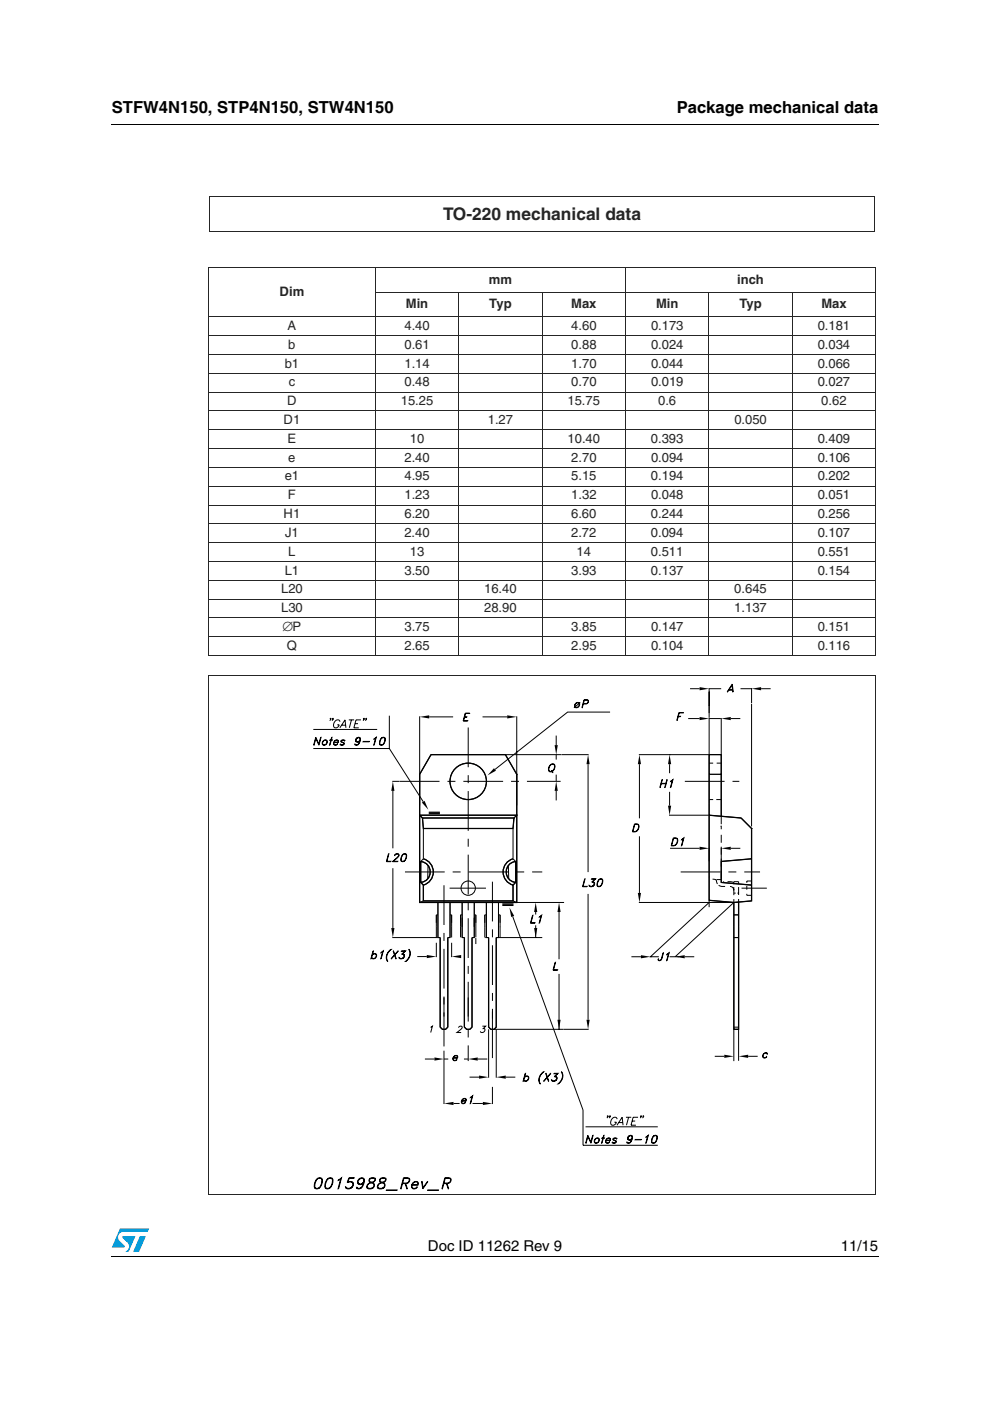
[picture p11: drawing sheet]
<svg xmlns="http://www.w3.org/2000/svg" width="210mm" height="297mm" viewBox="0 0 210 297" stroke-linecap="round" stroke-linejoin="round" font-family="sans-serif">
<g fill="#009ad9">
<path d="M29.7 262.1h1.2l-1.4 3.3h-1.3z"/>
<path d="M25.4 260.5h6.2l-.3 .7h-5.1a1.13 1.13 0 0 0-1.1 .7 1.13 1.13 0 0 0 .3 1.2l1 1v.3l-2.7 .1z"/>
<path d="M26 262.1h2.7l-1.4 3.3h-.7a1.18 1.18 0 0 0 .5-1.9l-1.1-1.1z"/>
</g>
<path d="M23.6 26.2l.1 .2zM23.6 266.3l.1 .1z" fill="#000"/>
<path d="M23.7 26.3h162.6M23.7 266.3h162.6" fill="none" stroke="#000" stroke-width=".21"/>
<path d="M43.7 36.1h142.5v220.7h-142.5z" fill="#fff"/>
<g fill="none" stroke="#252525" stroke-width=".21">
<path d="M44.2 56.7h141.5M44.2 56.8v10.3M44.4 41.7h141.1M44.4 49.1h141.1M44.4 41.8v7.2M79.6 56.7v82.4M132.6 56.7v82.4M185.4 41.8v7.2M185.7 56.8v10.3M44.2 67.2h141.5M44.2 71.2h141.5M44.2 75.2h141.5"/>
<path d="M44.2 79.1h141.5M44.2 67.2v71.7M79.5 62h106.2M97.3 61.9v77.2M114.9 61.9v77.2M150.3 61.9v77.2M168 61.9v77.2M185.7 67.2v71.7M44.2 83.1h141.5M44.2 87.1h141.5M44.2 91.1h141.5M44.2 95.1h141.5"/>
<path d="M44.2 99.1h141.5M44.2 103.1h141.5M44.2 107.1h141.5M44.2 111.1h141.5M44.2 115.1h141.5M44.2 119h141.5M44.2 123h141.5M44.2 127h141.5M44.2 131h141.5M44.2 135h141.5M44.2 139h141.5M44.2 143.3h141.5"/>
<path d="M44.2 143.4v109.7M185.6 143.4v109.7M44.2 253.2h141.5"/>
</g>
<path d="M66.4 145h97v107.4h-97z" fill="#fff"/>
<g fill="none" stroke="#000" stroke-width=".21">
<path d="M66.4 154.7h13.6M66.4 158.7h16.1l7.2 11.3M67 156.3l.6 1.5 .5-1.5-.5 1.7-.6-1.4-.5 1.4zM68.5 157.1a.5 .5 0 0 1 .8-.1 .5 .5 0 0 1-.1 .8 .5 .5 0 0 1-.8 .1 .5 .5 0 0 1 .1-.8zM68.6 157.1l.5-.1a.53 .53 0 0 1 .1 .7 .53 .53 0 0 1-.8 .1zM69.9 156.9h.6zM70 152.4h.2zM70.2 152.4l-.3 .4M70.3 156.3l-.4 1.7zM70.5 152.4h.1zM70.6 152.4l-.2 .4M70.8 157.4l.1 .4a.46 .46 0 0 0 .7-.1 .44 .44 0 0 1-.6 .3 .44 .44 0 0 1-.2-.6l.5-.5 .4 .1v.4h-.9"/>
<path d="M71 157.1l.5-.1 .2 .2-.1 .2h-.8zM72.1 154.3l1.1-1.7 .1 1.7M72.1 153a.66 .66 0 0 0-.7-.4 .66 .66 0 0 0-.6 .7l-.1 .4a.58 .58 0 0 0 .5 .7 .58 .58 0 0 0 .6-.5l.1-.2h-.4M72.2 157.8h.7M72.3 157.2l.7 .3v.3a.52 .52 0 0 1-.9 0l.1 .1M72.4 157h.7M72.5 153.8h.8M72.5 157l-.1 .3M72.9 157.5l-.1 .4M73 157l.1 .1a.45 .45 0 0 0-.4-.2 .45 .45 0 0 0-.4 .4l.6 .3M74 152.6h1.1M74.5 152.6l-.4 1.7"/>
<path d="M75.3 153.4h.6M75.3 157.8h.6M75.4 157l.4 .3 .5-.3M75.5 156.7l.5-.3 .3 .1 .1 .2M75.9 156.4a.59 .59 0 0 0-.4 .7l.2 .2M76.1 156.4a1.04 1.04 0 0 1-.3 1.5M76.3 157.1l-.5 .3a.55 .55 0 0 1-.3-.9 .55 .55 0 0 1 .9 .1v.3a1.07 1.07 0 0 1-.9 1.1l-.3-.2 .1 .1M76.3 156.9l-.4 .4M76.5 152.6h-1l-.5 1.7h1.1M77 157.2h1.3zM77.1 152.4h.1zM77.2 152.4l-.2 .4"/>
<path d="M77.6 152.4h.1zM77.7 152.4l-.3 .4M79.3 156.6l.5-.3-.6 1.7 .5-1.5zM80.6 157.8h.6M80.9 156.5h.7M81 156.4h.6a1.01 1.01 0 0 1 0 1.1 1.01 1.01 0 0 1-1.1 .4v-.6zM81 156.4l-.4 .6v.9M81.5 156.4a1.39 1.39 0 0 1-.4 1.5M82.5 151.7v7M89 151.9v39.4M91 152h5.1M98.5 152h.5l-.5 .1"/>
<path d="M98.6 151.2h1l-.9 .1-.4 1.5 .9 .1h-1zM102.3 152h5.2M109.6 151.9v20.9M117.9 156v2M122 149.2a.5 .5 0 0 1 .8-.2 .5 .5 0 0 1-.1 .8 .5 .5 0 0 1-.8 .2 .5 .5 0 0 1 .1-.8zM122.1 149.2l.5-.2a.53 .53 0 0 1 .1 .8 .53 .53 0 0 1-.8 0zM123 148.9l-1.3 1.2M123.7 149.2h.6a.41 .41 0 0 0 .4-.3 .41 .41 0 0 0-.2-.5h-.6l-.5 1.7 .4-1.7h.9l.1 .3-.2 .4-.3 .2h-.6M129.4 151h-9.1l-15.4 12.1M143.8 151.9h.5l-.5 .1M143.9 151.1h1h-.9l-.5 1.7zM145.9 152.4h2.4"/>
<path d="M146.3 146h2M150.4 146h2.5M150.4 152.4h2.4M150.4 145.9v46.4M152.9 152.2v20.9M154.4 146.3h1M154.5 146.2h.8M154.9 152.4h2.1M155.3 145l.2 1.7-.3-1.4-1 1.4zM157 146h2.5M159.4 145.9v3.2M159.4 149.3v25.9"/>
<path d="M161.4 146h2M83.2 165.7h1.5M83.3 167.7v12.2M89.6 173.4l-.6-.6h20.6v18.5l-.8-.3M89.6 173.4h19.4l-.2 2.3M89.6 173.4l.2 2.3M89.8 175.7v6.4M89.8 175.7h19M107.2 160l2.4 4.2M108.8 175.7v6.4M109.6 164.2h.1M109.6 172.8h.1"/>
<path d="M116.7 162.2a.59 .59 0 0 1 .9 0 1.03 1.03 0 0 1-1.1 1.4l-.2-.6zM116.8 162.1h.7a.92 .92 0 0 1-.1 1 .92 .92 0 0 1-.9 .4 1.06 1.06 0 0 1 .3-1.4zM116.9 163.4l.4 .4zM117.9 160v1.1M117.9 164.2v1.4M117.9 167.7v2M124.7 162v22.9M124.8 160h-33.4l-2.4 4.2M134.5 174.7h.6a.93 .93 0 0 1 .4 1 .93 .93 0 0 1-.9 .7h-.5zM134.6 174.8h.5a.85 .85 0 0 1 .3 .9 .85 .85 0 0 1-.7 .6h-.5zM135.5 160h14.8M135.6 162v11.5"/>
<path d="M135.6 177.3v12M140.2 166.2h1M140.2 166.1h1M140.4 165.3l-.5 1.7zM141.4 165.3l-.5 1.7zM141.8 172.8h8.5M142 160h.1M142 162v1.9M142 167.9v2.9M142.1 179.9h6.2M142.2 165.6l.5-.3-.6 1.7 .5-1.6zM142.8 177.7h.5a.93 .93 0 0 1 .4 1 .93 .93 0 0 1-.8 .6h-.6z"/>
<path d="M142.8 177.7h.5a.85 .85 0 0 1 .3 .9 .85 .85 0 0 1-.7 .7h-.5zM144.5 178l.5-.3-.5 1.6 .4-1.5zM150.4 172.8l6.7 .6 2.3 2.3v15.3l-3.8 .3M150.4 161.8h.8M150.4 169.5h.8M151.9 169.5h1M152 161.8h.9M152.9 179.7v7.4l6.5 .6M154.9 179.9h2.1M159.4 175.7h.1M82.4 181l-.4 1.6 .9 .1h-1zM83.2 198.8h10.1"/>
<path d="M83.3 184.1v12.7M83.3 182.6h1.1l-1.2 .1 .9-.8 .4-.6-.1-.2h-.4l-.4 .3a.52 .52 0 0 1 .5-.4 .52 .52 0 0 1 .5 .3l-.4 .6-.9 .8M85.1 182.5h.6M85.5 181.2h.6M85.5 181.1h.6a1.01 1.01 0 0 1 0 1.1 1.01 1.01 0 0 1-1 .4v-.9zM85.6 181.1l-.4 .6v.9M86 181.1v.9l-.4 .6M89 191.3h30.6M89.2 182.7v4.4l.6 .6M89.2 182.7a2.22 2.22 0 0 1 2 2.2 2.22 2.22 0 0 1-2 2.2M89.8 187.7v3.3M89.8 191h19"/>
<path d="M89.8 191l-.8 .3M89.8 182.1l-.6 .6M89.8 182.1a2.9 2.9 0 0 1 2.1 2.8 2.9 2.9 0 0 1-2.1 2.8M90.8 183.5l-.1 2.8M92.5 199.9v3M92.9 194h-.4v4.8M93.3 198.8v19l.5 .4h.7l.4-.4v-19M93.3 198.8h-.4v-7.5v7.5M95.4 194h.4v4.8M95.4 191.3v7.5h-.5h.5zM95.8 199.9v3M98 194h-.4v4.7"/>
<path d="M98.5 198.8h-.5v-7.5v7.5h.5v19l.4 .4h.7l.5-.4v-19M100.6 194h.3v4.7M100.6 191.3v7.5h-.5h.5zM100.9 198.9v1.3M102.8 198.8h.1M103.1 191.3v7.5h.5M103.1 194h-.3v4.7M103.6 198.8v19l.5 .4h20.7M105.2 198.8v19l-.4 .4M105.2 198.8h9.8M105.2 198.8h.5v-7.5v7.5M105.7 194h.3v4.8"/>
<path d="M107.8 183.5l.1 2.8M108.7 194.3l14.9 41v7.5h15.9M108.8 187.7v3.3M108.8 182.1l.5 .6M108.8 182.1a2.9 2.9 0 0 0-2.1 2.8 2.9 2.9 0 0 0 2.1 2.8M109.3 182.7v4.4l-.5 .6M109.3 182.7a2.22 2.22 0 0 0-2 2.2 2.22 2.22 0 0 0 2 2.2M112.9 194l-.3 1.6 .8 .1h-.9zM113.6 193.4v.5M113.6 196.2v2.6M114.4 194.4l.4-.4-.5 1.7 .4-1.5zM118.5 193.1v10.3"/>
<path d="M124 186.3l-.4 1.6 .9 .1h-1zM124.7 189.5v26.7M124.9 187.8l.2 .1M125.6 187a.41 .41 0 0 1 .4 .1 .41 .41 0 0 1 .1 .4 .63 .63 0 0 1-.6 .5 .63 .63 0 0 1-.6-.3h.1a.49 .49 0 0 0 .7 .1l.3-.2M125.8 187l.2 .2a.58 .58 0 0 1-.5 .7M126.2 186.4l-.8-.1h.9l-.8 .7M126.2 186.3l-.7 .7 .4 .1 .1 .3M126.7 187.8h.6M127.1 186.5h.6M127.1 186.4h.6a1.01 1.01 0 0 1 0 1.1 1.01 1.01 0 0 1-1 .4v-.9zM127.2 186.4l-.3 .2a1.39 1.39 0 0 0-.1 1.3M127.6 186.4a1.39 1.39 0 0 1-.4 1.5"/>
<path d="M135.5 191.3h20.9M150.4 191.3l-12.5 11.6h1.8M150.4 190.9l5.2 .4M151.9 186.7h.1M151.9 186.5h1M155.6 191.3l-12.4 11.6M155.6 191.3v33.7M156.6 191.3v33.6M156.6 198.8h-1M156.6 194h-1M158.3 189.5v.3h1.1M158.3 187.8v.8"/>
<path d="M159.4 186.8h-1.1v.4M159.4 182.1l-6.5 .5M79 202.4a.5 .5 0 0 1 .7-.1 .5 .5 0 0 1 0 .8l-.2 .1a.43 .43 0 0 1-.7-.1 .56 .56 0 0 0 .8 0 .56 .56 0 0 0 0-.8zM79.1 201.6l-.5 1.7zM80.8 201.9l.5-.3-.6 1.7 .4-1.5zM82.7 201.5l.3-.2a1.9 1.9 0 0 0-.7 2.6 1.56 1.56 0 0 1 .4-2.4zM83.3 201.6l.7 1.7zM84.4 201.6l-1.5 1.7zM84.6 203.1l.2 .1M85.3 202.3a.41 .41 0 0 1 .4 .1 .41 .41 0 0 1 .1 .4 .63 .63 0 0 1-.6 .5 .63 .63 0 0 1-.6-.3h.1a.49 .49 0 0 0 .7 .1l.3-.2M85.5 202.3l.2 .2a.59 .59 0 0 1-.5 .7M85.9 201.7l-.8-.1h.9l-.8 .7"/>
<path d="M85.9 201.6l-.7 .7 .4 .1 .1 .3M86.6 201.3a1.68 1.68 0 0 1-.6 2.6 1.9 1.9 0 0 0 .6-2.6zM88.5 202.8h2M91.3 217.8l.4-.2-.4 1.3M94.1 211.5v4M97.2 217.9a.41 .41 0 0 1 .4-.3 .41 .41 0 0 1 .4 .2l-1.1 1.1h.9M99.3 211.5v4M102.3 217.6h.7l-.5 .5h.2a.49 .49 0 0 1-.1 .7 .49 .49 0 0 1-.7-.1M103.6 218.2v10.3M104.4 214.5v9.8M105.2 218.2v10.3M117.7 204l-.3 1.6 .8 .1h-.9z"/>
<path d="M118.5 206.5v11.7M133.9 202.9h2M137.9 202.9h.1M137.9 202.7v.1M140.6 202l-.3 1.3-.2 .3-.4 .1-.2-.4 .3 .3 .3-.1zM141.4 202.3l.5-.3-.6 1.7 .4-1.5zM142 202.9h2M143.2 202.7v.1M145.2 202.9h2M155.6 218.2h1M155.6 217.8h1M90.1 224.5h2"/>
<path d="M94.1 222.8v11.3M94.1 224.5h.9M96.1 224.3l.1 .4a.46 .46 0 0 0 .7-.1 .44 .44 0 0 1-.6 .3 .44 .44 0 0 1-.2-.6l.5-.5 .4 .1v.4h-.9M96.2 234h1.2M96.3 224l.5-.1 .2 .2-.1 .2h-.8zM97.9 233.4l.1 .4a.46 .46 0 0 0 .7-.1 .44 .44 0 0 1-.6 .3 .44 .44 0 0 1-.2-.6l.5-.5 .4 .1v.4h-.9M98.1 233.1l.5-.1 .2 .2-.1 .2h-.8zM98.4 224.5h.9M99.6 228.4h2M99.7 232.6l.5-.3-.5 1.7 .4-1.5zM100.2 234h2.2M101.3 224.5h2"/>
<path d="M104.4 230.4v3.7M107.2 228.4h2.1M111.2 228.4a.5 .5 0 0 1 .8-.2 .5 .5 0 0 1-.1 .8l-.2 .2a.43 .43 0 0 1-.6-.2 .56 .56 0 0 0 .8 0 .56 .56 0 0 0-.1-.8zM111.4 227.6l-.5 1.7zM115 227.4l.3-.2a1.9 1.9 0 0 0-.7 2.6 1.56 1.56 0 0 1 .4-2.4zM115.7 227.6l.7 1.7zM116.7 227.6l-1.5 1.7zM117 229l.2 .2M117.6 228.2a.53 .53 0 0 1 .5 .6 .53 .53 0 0 1-.6 .5l-.5-.1v-.3a.49 .49 0 0 0 .8 .2l.2-.3M117.8 228.3l.2 .1a.58 .58 0 0 1-.4 .8M118.2 227.6h-.7h.8l-.7 .7M118.3 227.6l-.8 .7 .5 .1 .1 .2"/>
<path d="M119 227.2a1.68 1.68 0 0 1-.7 2.6 1.9 1.9 0 0 0 .7-2.6zM124.2 238.9h15.3M128.8 236.6h.1zM128.9 236.6l-.2 .4M129.2 236.6h.2zM129.4 236.6l-.3 .4M130.8 238.6l1.1-1.7 .2 1.7M130.8 237.3a.66 .66 0 0 0-.7-.4 .66 .66 0 0 0-.5 .6l-.1 .4a.58 .58 0 0 0 .4 .7 .58 .58 0 0 0 .7-.4l.1-.3h-.4M131.2 238h.8M132.7 236.9h1.1M133.3 236.9l-.5 1.7M134 237.7h.7"/>
<path d="M135.3 236.9h-1.1l-.4 1.7h1M135.8 236.6h.2zM136 236.6l-.3 .4M136.3 236.6h.2zM136.5 236.6l-.3 .4M151.5 224h2.1M158.6 224h2M161.9 223.4l.2-.1a.43 .43 0 0 1 .7 .1l-.1 .1a.5 .5 0 0 0-.8 0 .5 .5 0 0 0 .1 .7l.5-.2a.44 .44 0 0 1-.5 .3 .44 .44 0 0 1-.3-.6zM66.8 251.8l.3 .2 .6-.2M67.3 249.9l.4-.1 .5 .1M67.3 249.8l.4-.1 .5 .1a1.77 1.77 0 0 1-.9 2.3l-.5-.1a1.95 1.95 0 0 1 .5-2.2zM67.4 249.8a2.03 2.03 0 0 0-.5 2.2"/>
<path d="M68.1 249.8a1.95 1.95 0 0 1-.6 2.2M69 251.8l.3 .2 .6-.2M69.5 249.9l.4-.1 .5 .1M69.6 249.8l.3-.1 .6 .1a1.77 1.77 0 0 1-1 2.3l-.5-.1a1.94 1.94 0 0 1 .6-2.2zM69.7 249.8a2.03 2.03 0 0 0-.6 2.2M70.4 249.8a1.95 1.95 0 0 1-.6 2.2M71.7 250.2l.7-.5-.6 2.4h-.1l.5-2.2-.5 .4zM73.3 251.7l.3 .3M74.5 250.6a.7 .7 0 0 1 .1 1.1l-.4 .3M74.9 251.1l-.2-.4-.3-.1-.8 .1 .4-1h1.1v.1h-1l-.4 .8a.77 .77 0 0 1 1.2 .3 .77 .77 0 0 1-.5 1.1 .73 .73 0 0 1-1.2-.4 .87 .87 0 0 0 1.5-.1M75.7 251.8l.3 .2 .6-.2M75.9 250.6l.1 .3 .3 .2 .5-.2 .3-.3"/>
<path d="M76 250.3l.3-.4 .4-.1 .4 .1 .1 .4M76.5 249.8a.82 .82 0 0 0-.6 1l.3 .3M76.9 249.8l.3 .2a2.54 2.54 0 0 1-.8 2M77.1 250.8a.73 .73 0 0 1-1.3 0 .84 .84 0 0 1 .4-.9 .84 .84 0 0 1 1.1 .1 1.61 1.61 0 0 1-1.4 2.1l-.3-.1v-.3l.1 .3M77.1 250.5l-.2 .3-.4 .3M77.8 251.7l.3 .3M78.4 249.9l.4-.1 .7 .1M78.5 249.8a.5 .5 0 0 0-.3 .5 .5 .5 0 0 0 .3 .4l.7 .2a.62 .62 0 0 1-.2 .9l-.3 .2-.8-.2a.97 .97 0 0 1 1.1-1.1l.2-.1a.64 .64 0 0 0 .4-.8l-.3-.1zM78.6 249.8l-.3 .5 .3 .3a.76 .76 0 0 1 .8 .7 .95 .95 0 0 1-.6 .8 .95 .95 0 0 1-1-.3 1.12 1.12 0 0 1 1.2-1.2 .58 .58 0 0 0 .5-.8M79.2 251.7l-.4 .3M80.1 251.7l.2 .3M80.7 249.9l.3-.1 .8 .1"/>
<path d="M80.7 249.8a.5 .5 0 0 0-.2 .5 .5 .5 0 0 0 .3 .4l.6 .2a.62 .62 0 0 1-.1 .9l-.4 .2-.7-.2a.97 .97 0 0 1 1-1.1l.3-.1a.64 .64 0 0 0 .3-.8l-.3-.1zM80.8 249.8l-.2 .5 .2 .3a.76 .76 0 0 1 .9 .7 .95 .95 0 0 1-.7 .8 .95 .95 0 0 1-1-.3 1.12 1.12 0 0 1 1.3-1.2 .58 .58 0 0 0 .4-.8M81.4 251.7l-.4 .3M81.9 252.3h2.3v.1h-2.3zM85.4 250.8h.8a.66 .66 0 0 0 .5-.9l-1.1-.1-.6 2.3h-.1l.7-2.4 1.2 .1a.74 .74 0 0 1-.7 1.1h-.8M85.9 250.9l.5 1.2-.4-1.2M87.4 251.2l.1 .6a.64 .64 0 0 0 .9-.2l.1 .1a.7 .7 0 0 1-1.1 .2 .7 .7 0 0 1 .1-1.1 .73 .73 0 0 1 1.2-.1l-.1 .6h-1.2M87.6 250.8a.57 .57 0 0 1 1 .1l-.1 .3h-1.1zM89.4 250.5h.1l.2 1.3 1-1.3-1.1 1.6zM90.7 252.3h2.3l-.1 .1h-2.2zM94.1 250.8h.8a.66 .66 0 0 0 .6-.9l-1.1-.1-.6 2.3h-.1l.6-2.4 1.2 .1a.74 .74 0 0 1-.6 1.1h-.8M94.7 250.9l.4 1.2-.3-1.2"/>
<path d="M124.6 240.7l.7 1.4 .4-1.4-.4 1.7-.7-1.5-.4 1.5zM126.2 241.5a.5 .5 0 0 1 .8-.1 .5 .5 0 0 1-.1 .7 .5 .5 0 0 1-.8 .2 .5 .5 0 0 1 .1-.8zM126.3 241.5l.5-.2a.53 .53 0 0 1 0 .8 .53 .53 0 0 1-.7 0zM127.6 241.3h.6zM128 240.7l-.5 1.7zM128.5 241.7v.5a.45 .45 0 0 0 .7-.1 .44 .44 0 0 1-.6 .3 .44 .44 0 0 1-.2-.7l.6-.4 .4 .1v.4h-.9M128.7 241.5l.5-.2 .2 .3-.1 .1h-.8zM129.8 242.2h.8M130 241.6l.6 .3 .1 .2a.52 .52 0 0 1-.9 0l.1 .2M130 241.4h.8M130.1 241.3v.4M130.6 241.9l-.2 .4"/>
<path d="M130.7 241.3l.1 .2a.45 .45 0 0 0-.5-.2 .45 .45 0 0 0-.3 .4l.6 .3M133 242.2h.6M133.1 241.3l.3 .4 .6-.4M133.2 241.1l.5-.3 .3 .1 .1 .2M133.6 240.8a.58 .58 0 0 0-.5 .7l.2 .2M133.8 240.8a1.05 1.05 0 0 1-.3 1.5M134 241.5l-.5 .2a.55 .55 0 0 1-.3-.8 .55 .55 0 0 1 .9 0v.4a1.06 1.06 0 0 1-.9 1.1l-.3-.3 .1 .2M134 241.3l-.4 .4M134.7 241.6h1.3zM137 241l.5-.3-.6 1.7 .4-1.5zM138.2 242.2h.7M138.6 240.9h.7"/>
<path d="M138.6 240.8h.7a1.01 1.01 0 0 1-.1 1.1 1.01 1.01 0 0 1-1 .4 1.39 1.39 0 0 1 .4-1.5zM138.7 240.8l-.2 .2a1.39 1.39 0 0 0-.2 1.3M139.2 240.8v.9l-.4 .6"/>
<circle cx="99.3" cy="165.7" r="3.9"/>
<circle cx="99.3" cy="188.3" r="1.52"/>
</g>
<g fill="none" stroke="#000" stroke-width=".21" stroke-dasharray="1.7 .8" stroke-linecap="butt">
<path d="M152.9 173.1v1.7l-.4 .4h.4v.6M152.9 177v9.3a.61 .61 0 0 0 .6 .6M92.5 194v2.5M95.8 194v2.5M97.6 194v2.5M100.9 194v2.5M102.8 194v2.5M106 194v2.5M152.1 187.4l-.4-.9-.9-.2-.4-.4M153.7 187.9h-.8l-.5-.2M154.3 186.9l1.3 .2M155.6 186.9v.6"/>
<path d="M155.6 186.9h1M155.6 189.4h.4M155.6 188.8a.81 .81 0 0 0-.8-.9M155.6 188.1v3.2M156.4 189.4h.2M156.6 186.9v.5M156.6 188.1v3.2"/>
</g>
<path d="M99.3 154.2v70.8M84.8 165.7h34.1M145.2 165.7h11.6M85.9 184.9h29.1M94.1 187.7v34.2M95.3 188.3h7.7M104.4 186.9v29.1M144.3 184.9h16.8M157.2 188.3h5.4" fill="none" stroke="#000" stroke-width=".21" stroke-dasharray="8.4 1.7 1.7 1.7" stroke-linecap="butt"/>
<path d="M109.6 172.8l-.6 .6M150.4 160h2.5M150.4 164.2h2.5" fill="none" stroke="#e3e3e3" stroke-width=".21"/>
<g fill="#000">
<path d="M89 152l2-.3v.6zM107.5 151.7l2.1 .3-2.1 .3zM117.6 158h.7l-.4 2zM148.3 145.7l2.1 .3-2.1 .4zM148.3 152l2.1 .4-2.1 .3zM152.9 152.4l2-.4v.7zM159.4 146l2-.3v.7zM83.3 165.7l.3 2h-.6zM89.4 170.2l.6-.4 .8 1.9zM104.7 162.9l.5 .5-1.8 1zM117.9 165.7l.4 2h-.7zM124.7 160l.3 2h-.7z"/>
<path d="M135.6 160l.3 2h-.7zM141.6 170.8h.7l-.3 2zM142 160l.3 2h-.7zM148.3 179.5l2.1 .4-2.1 .3zM152.9 179.9l2-.4v.7zM83 196.8h.6l-.3 2zM108 192.4l1 1.8-.6 .2zM113.6 191.3l.3 2.1h-.7zM113.2 196.8h.7l-.3 2zM118.5 191.3l.4 2.1h-.7zM135.2 189.3h.7l-.3 2zM90.5 202.5l2 .3-2 .3z"/>
<path d="M95.8 202.8l2-.3v.6zM118.2 216.2h.7l-.4 2zM124.3 216.2h.7l-.3 2zM135.9 202.5l2 .4-2 .3zM143.2 202.9l2-.4v.7zM92.1 224.2l2 .3-2 .4zM94.1 234l2.1-.4v.7zM99.3 224.5l2-.3v.7zM101.6 228l2 .4-2 .3zM102.4 233.6l2 .4-2 .3zM105.2 228.4l2-.4v.7zM153.6 223.6l2 .4-2 .3z"/>
<path d="M156.6 224l2-.4v.7z"/>
</g>
<g fill="none" stroke="#000" stroke-width=".27">
<path d="M91.4 160l-2.4 4.2v8.6h20.6v18.5h-20.6v-18.5l.6 .6h19.4l.6-.6v-8.6l-2.4-4.2zM89.6 173.4l.2 2.3h19l.2-2.3M90.9 172.5h2.4M90.9 172.2h2.4M150.4 172.8l6.7 .6 2.3 2.3v15.3l-3.8 .3-5.2-.4v-30.9h2.5v13.1M150.4 164.2h2.5M89.2 187.1a2.23 2.23 0 0 0 2-2.2 2.23 2.23 0 0 0-2-2.2v4.4l.6 .6M89.8 182.1a2.9 2.9 0 0 1 2.1 2.8 2.9 2.9 0 0 1-2.1 2.8M89.8 187.7v3.3h19v-3.3M93.3 198.8v19l.5 .4h.7l.4-.4v-19M98.5 198.8v19l.4 .4h.7l.5-.4v-19M103.6 198.8v19l.5 .4h.7l.4-.4v-19"/>
<path d="M106.5 191.7h2.4M106.5 192h2.4M108.8 182.1a2.9 2.9 0 0 0-2.1 2.8 2.9 2.9 0 0 0 2.1 2.8M109.3 187.1a2.23 2.23 0 0 1-1.9-2.2 2.23 2.23 0 0 1 1.9-2.2v4.4l-.5 .6M156.6 191.3v26.9h-1v-26.9M159.4 182.1l-6.5 .5v4.5l6.5 .6"/>
<circle cx="99.3" cy="165.7" r="3.9"/>
</g>
<text font-size="3.7" fill="#252525" x="93.9" y="46.6">TO-220 mechanical data</text>
<g font-size="3.5">
<text x="23.7" y="23.9">STFW4N150, STP4N150, STW4N150</text>
<text x="143.5" y="23.9">Package mechanical data</text>
</g>
<g font-size="3.2">
<text x="90.7" y="265.1">Doc ID 11262 Rev 9</text>
<text x="178.3" y="265.1">11/15</text>
</g>
<g font-size="2.8" fill="#252525">
<text x="59.3" y="62.7">Dim</text>
<text x="86" y="65.3">Min</text>
<text x="103.7" y="60.1">mm</text>
<text x="103.7" y="65.3">Typ</text>
<text x="121.1" y="65.3">Max</text>
<text x="139.1" y="65.3">Min</text>
<text x="156.3" y="60.1">inch</text>
<text x="156.8" y="65.3">Typ</text>
<text x="174.1" y="65.3">Max</text>
<text x="61" y="69.9">A</text>
<text x="85.7" y="69.9">4.40</text>
<text x="121.1" y="69.9">4.60</text>
<text x="138" y="69.9">0.173</text>
<text x="173.4" y="69.9">0.181</text>
<text x="60.4" y="77.9">b1</text>
<text x="61.1" y="73.9">b</text>
<text x="85.7" y="73.9">0.61</text>
<text x="85.7" y="77.9">1.14</text>
<text x="121.1" y="73.9">0.88</text>
<text x="121.1" y="77.9">1.70</text>
<text x="138" y="73.9">0.024</text>
<text x="138" y="77.9">0.044</text>
<text x="173.4" y="73.9">0.034</text>
<text x="173.4" y="77.9">0.066</text>
<text x="61.2" y="81.9">c</text>
<text x="85.7" y="81.9">0.48</text>
<text x="121.1" y="81.9">0.70</text>
<text x="138" y="81.9">0.019</text>
<text x="173.4" y="81.9">0.027</text>
<text x="60.1" y="89.9">D1</text>
<text x="60.9" y="85.9">D</text>
<text x="85" y="85.9">15.25</text>
<text x="103.4" y="89.9">1.27</text>
<text x="120.3" y="85.9">15.75</text>
<text x="139.5" y="85.9">0.6</text>
<text x="155.7" y="89.9">0.050</text>
<text x="174.1" y="85.9">0.62</text>
<text x="61" y="93.9">E</text>
<text x="86.9" y="93.9">10</text>
<text x="120.3" y="93.9">10.40</text>
<text x="138" y="93.9">0.393</text>
<text x="173.4" y="93.9">0.409</text>
<text x="60.4" y="101.9">e1</text>
<text x="61.1" y="97.9">e</text>
<text x="85.7" y="97.9">2.40</text>
<text x="85.7" y="101.9">4.95</text>
<text x="121.1" y="101.9">5.15</text>
<text x="121.1" y="97.9">2.70</text>
<text x="138" y="101.9">0.194</text>
<text x="138" y="97.9">0.094</text>
<text x="173.4" y="101.9">0.202</text>
<text x="173.4" y="97.9">0.106</text>
<text x="61.1" y="105.8">F</text>
<text x="85.7" y="105.8">1.23</text>
<text x="121.1" y="105.8">1.32</text>
<text x="138" y="105.8">0.048</text>
<text x="173.4" y="105.8">0.051</text>
<text x="60.1" y="109.8">H1</text>
<text x="60.5" y="113.8">J1</text>
<text x="85.7" y="113.8">2.40</text>
<text x="85.7" y="109.8">6.20</text>
<text x="121.1" y="113.8">2.72</text>
<text x="121.1" y="109.8">6.60</text>
<text x="138" y="113.8">0.094</text>
<text x="138" y="109.8">0.244</text>
<text x="173.4" y="113.8">0.107</text>
<text x="173.4" y="109.8">0.256</text>
<text x="61.1" y="117.8">L</text>
<text x="86.9" y="117.8">13</text>
<text x="122.3" y="117.8">14</text>
<text x="138" y="117.8">0.511</text>
<text x="173.4" y="117.8">0.551</text>
<text x="59.6" y="125.8">L20</text>
<text x="60.4" y="121.8">L1</text>
<text x="85.7" y="121.8">3.50</text>
<text x="102.7" y="125.8">16.40</text>
<text x="121.1" y="121.8">3.93</text>
<text x="138" y="121.8">0.137</text>
<text x="155.7" y="125.8">0.645</text>
<text x="173.4" y="121.8">0.154</text>
<text x="59.6" y="129.8">L30</text>
<text x="102.7" y="129.8">28.90</text>
<text x="155.7" y="129.8">1.137</text>
<text x="59.9" y="133.8">∅P</text>
<text x="60.8" y="137.8">Q</text>
<text x="85.7" y="133.8">3.75</text>
<text x="85.7" y="137.8">2.65</text>
<text x="121.1" y="133.8">3.85</text>
<text x="121.1" y="137.8">2.95</text>
<text x="138" y="133.8">0.147</text>
<text x="138" y="137.8">0.104</text>
<text x="173.4" y="133.8">0.151</text>
<text x="173.4" y="137.8">0.116</text>
</g>
</svg>
